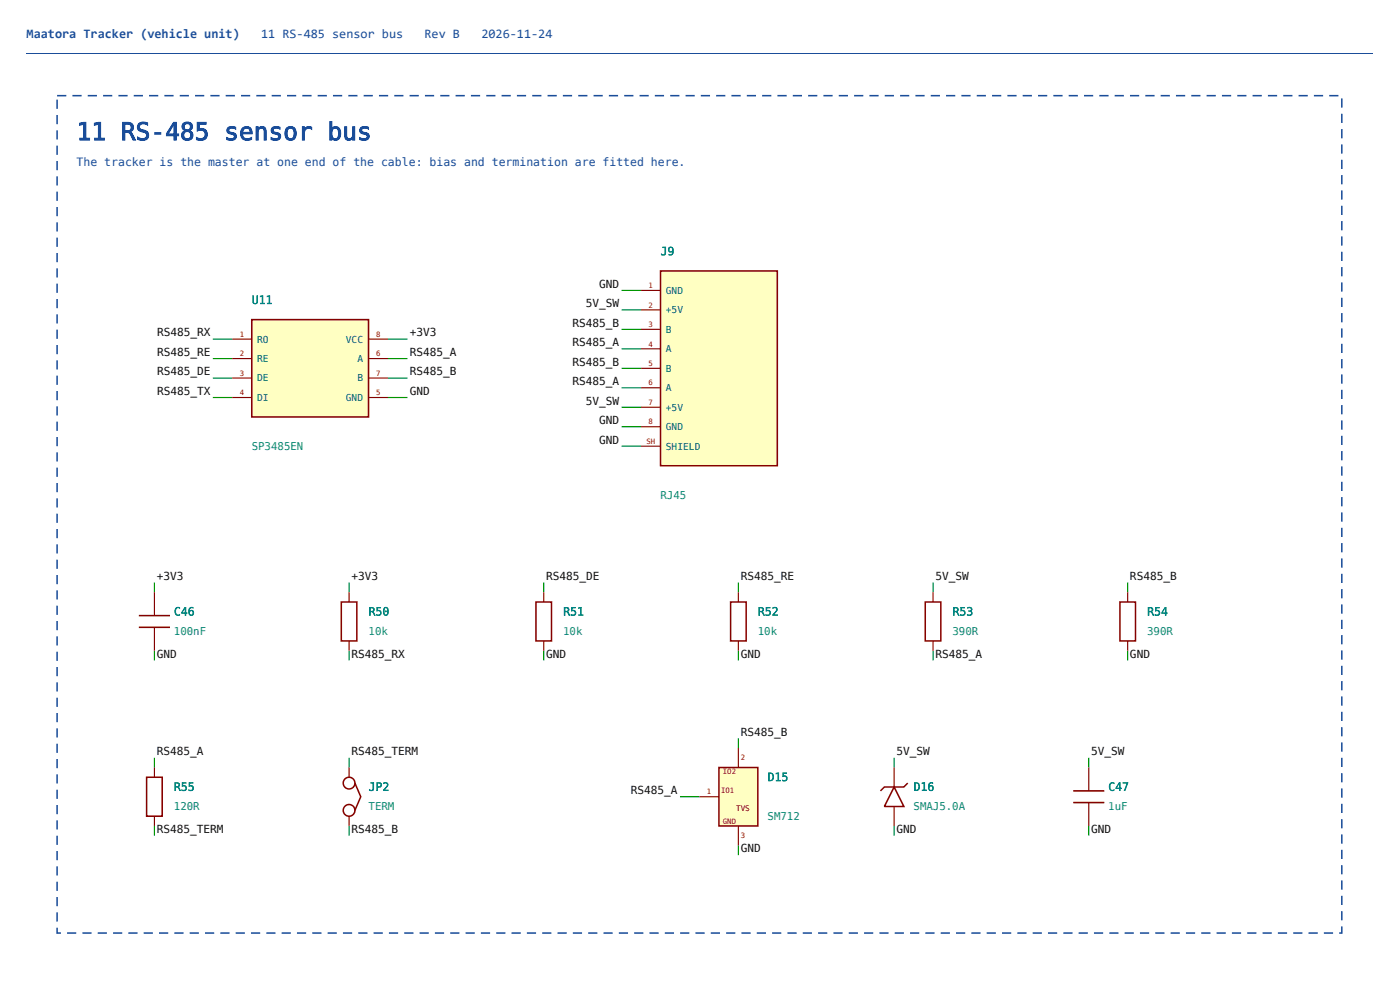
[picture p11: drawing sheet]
<svg xmlns="http://www.w3.org/2000/svg" width="420mm" height="297mm" viewBox="0 0 420 297" stroke-linecap="round" stroke-linejoin="round" font-family="sans-serif">
<path d="M7.9 16h404.1" fill="none" stroke="#1a4d99" stroke-width=".3"/>
<path d="M7.9 19.5h404v269.6h-404z" fill="#fff"/>
<path d="M21.7 28.5h2.8v.4h-2.8zM26.3 28.5h2.8v.4h-2.8zM30.9 28.5h2.8v.4h-2.8zM35.5 28.5h2.8v.4h-2.8zM40.1 28.5h2.8v.4h-2.8zM44.7 28.5h2.8v.4h-2.8zM49.3 28.5h2.8v.4h-2.8zM53.9 28.5h2.8v.4h-2.8zM58.5 28.5h2.8v.4h-2.8zM63.1 28.5h2.8v.4h-2.8zM67.7 28.5h2.8v.4h-2.8zM72.3 28.5h2.8v.4h-2.8zM76.9 28.5h2.8v.4h-2.8zM81.5 28.5h2.8v.4h-2.8zM86.1 28.5h2.8v.4h-2.8zM90.7 28.5h2.8v.4h-2.8zM95.3 28.5h2.8v.4h-2.8zM99.9 28.5h2.8v.4h-2.8zM104.5 28.5h2.8v.4h-2.8zM109.1 28.5h2.8v.4h-2.8zM113.7 28.5h2.8v.4h-2.8zM118.3 28.5h2.8v.4h-2.8zM122.9 28.5h2.8v.4h-2.8zM127.5 28.5h2.8v.4h-2.8zM132.1 28.5h2.8v.4h-2.8zM136.7 28.5h2.8v.4h-2.8zM141.3 28.5h2.8v.4h-2.8zM145.9 28.5h2.8v.4h-2.8zM150.5 28.5h2.8v.4h-2.8zM155.1 28.5h2.8v.4h-2.8zM159.7 28.5h2.8v.4h-2.8zM164.3 28.5h2.8v.4h-2.8zM168.9 28.5h2.8v.4h-2.8zM173.5 28.5h2.8v.4h-2.8zM178.1 28.5h2.8v.4h-2.8zM182.7 28.5h2.8v.4h-2.8zM187.3 28.5h2.8v.4h-2.8zM191.9 28.5h2.8v.4h-2.8zM196.5 28.5h2.8v.4h-2.8zM201.1 28.5h2.8v.4h-2.8zM205.8 28.5h2.7v.4h-2.7zM210.4 28.5h2.7v.4h-2.7zM215 28.5h2.7v.4h-2.7zM219.6 28.5h2.7v.4h-2.7zM224.2 28.5h2.7v.4h-2.7zM228.8 28.5h2.7v.4h-2.7zM233.4 28.5h2.7v.4h-2.7zM238 28.5h2.7v.4h-2.7zM242.6 28.5h2.7v.4h-2.7zM247.2 28.5h2.7v.4h-2.7zM251.8 28.5h2.7v.4h-2.7zM256.4 28.5h2.7v.4h-2.7zM261 28.5h2.7v.4h-2.7zM265.6 28.5h2.7v.4h-2.7zM270.2 28.5h2.7v.4h-2.7zM274.8 28.5h2.7v.4h-2.7zM279.4 28.5h2.7v.4h-2.7zM284 28.5h2.7v.4h-2.7zM288.6 28.5h2.7v.4h-2.7zM293.2 28.5h2.7v.4h-2.7zM297.8 28.5h2.7v.4h-2.7zM302.4 28.5h2.7v.4h-2.7zM307 28.5h2.7v.4h-2.7zM311.6 28.5h2.7v.4h-2.7zM316.2 28.5h2.7v.4h-2.7zM320.8 28.5h2.7v.4h-2.7zM325.4 28.5h2.7v.4h-2.7zM330 28.5h2.7v.4h-2.7zM334.6 28.5h2.7v.4h-2.7zM339.2 28.5h2.7v.4h-2.7zM343.8 28.5h2.7v.4h-2.7zM348.4 28.5h2.7v.4h-2.7zM353 28.5h2.7v.4h-2.7zM357.6 28.5h2.7v.4h-2.7zM362.2 28.5h2.7v.4h-2.7zM366.8 28.5h2.7v.4h-2.7zM371.4 28.5h2.7v.4h-2.7zM376 28.5h2.7v.4h-2.7zM380.6 28.5h2.7v.4h-2.7zM385.2 28.5h2.7v.4h-2.7zM389.8 28.5h2.7v.4h-2.7zM394.4 28.5h2.7v.4h-2.7zM399 28.5h2.7v.4h-2.7zM402.5 29.5h.5v2.8h-.5zM402.5 34.1h.5v2.8h-.5zM402.5 38.7h.5v2.8h-.5zM402.5 43.3h.5v2.8h-.5zM402.5 47.9h.5v2.8h-.5zM402.5 52.5h.5v2.8h-.5zM402.5 57.1h.5v2.8h-.5zM402.5 61.7h.5v2.8h-.5zM402.5 66.3h.5v2.8h-.5zM402.5 70.9h.5v2.8h-.5zM402.5 75.5h.5v2.8h-.5zM402.5 80.1h.5v2.8h-.5zM402.5 84.7h.5v2.8h-.5zM402.5 89.3h.5v2.8h-.5zM402.5 93.9h.5v2.8h-.5zM402.5 98.5h.5v2.8h-.5zM402.5 103.1h.5v2.8h-.5zM402.5 107.7h.5v2.8h-.5zM402.5 112.3h.5v2.8h-.5zM402.5 116.9h.5v2.8h-.5zM402.5 121.5h.5v2.8h-.5zM402.5 126.1h.5v2.8h-.5zM402.5 130.7h.5v2.8h-.5zM402.5 135.3h.5v2.8h-.5zM402.5 139.9h.5v2.8h-.5zM402.5 144.5h.5v2.8h-.5zM402.5 149.1h.5v2.8h-.5zM402.5 153.7h.5v2.8h-.5zM402.5 158.3h.5v2.8h-.5zM402.5 162.9h.5v2.8h-.5zM402.5 167.5h.5v2.8h-.5zM402.5 172.1h.5v2.8h-.5zM402.5 176.7h.5v2.8h-.5zM402.5 181.3h.5v2.8h-.5zM402.5 185.9h.5v2.8h-.5zM402.5 190.5h.5v2.8h-.5zM402.5 195.1h.5v2.8h-.5zM402.5 199.7h.5v2.8h-.5zM402.5 204.3h.5v2.8h-.5zM402.5 208.9h.5v2.8h-.5zM402.5 213.5h.5v2.8h-.5zM402.5 218.1h.5v2.8h-.5zM402.5 222.7h.5v2.8h-.5zM402.5 227.3h.5v2.8h-.5zM402.5 231.9h.5v2.8h-.5zM402.5 236.5h.5v2.8h-.5zM402.5 241.1h.5v2.8h-.5zM402.5 245.7h.5v2.8h-.5zM402.5 250.3h.5v2.8h-.5zM402.5 254.9h.5v2.8h-.5zM402.5 259.5h.5v2.8h-.5zM402.5 264.1h.5v2.8h-.5zM402.5 268.7h.5v2.8h-.5zM402.5 273.3h.5v2.8h-.5zM402.5 277.9h.5v2.3h-1v-.5h.7v.2h-.2zM397.4 279.7h2.7v.5h-2.7zM392.8 279.7h2.7v.5h-2.7zM388.2 279.7h2.7v.5h-2.7zM383.6 279.7h2.7v.5h-2.7zM379 279.7h2.7v.5h-2.7zM374.4 279.7h2.7v.5h-2.7zM369.8 279.7h2.7v.5h-2.7zM365.2 279.7h2.7v.5h-2.7zM360.6 279.7h2.7v.5h-2.7zM356 279.7h2.7v.5h-2.7zM351.3 279.7h2.8v.5h-2.8zM346.7 279.7h2.8v.5h-2.8zM342.1 279.7h2.8v.5h-2.8zM337.5 279.7h2.8v.5h-2.8zM332.9 279.7h2.8v.5h-2.8zM328.3 279.7h2.8v.5h-2.8zM323.7 279.7h2.8v.5h-2.8zM319.1 279.7h2.8v.5h-2.8zM314.5 279.7h2.8v.5h-2.8zM309.9 279.7h2.8v.5h-2.8zM305.3 279.7h2.8v.5h-2.8zM300.7 279.7h2.8v.5h-2.8zM296.1 279.7h2.8v.5h-2.8zM291.5 279.7h2.8v.5h-2.8zM286.9 279.7h2.8v.5h-2.8zM282.3 279.7h2.8v.5h-2.8zM277.7 279.7h2.8v.5h-2.8zM273.1 279.7h2.8v.5h-2.8zM268.5 279.7h2.8v.5h-2.8zM263.9 279.7h2.8v.5h-2.8zM259.3 279.7h2.8v.5h-2.8zM254.7 279.7h2.8v.5h-2.8zM250.1 279.7h2.8v.5h-2.8zM245.5 279.7h2.8v.5h-2.8zM240.9 279.7h2.8v.5h-2.8zM236.3 279.7h2.8v.5h-2.8zM231.7 279.7h2.8v.5h-2.8zM227.1 279.7h2.8v.5h-2.8zM222.5 279.7h2.8v.5h-2.8zM217.9 279.7h2.8v.5h-2.8zM213.3 279.7h2.8v.5h-2.8zM208.7 279.7h2.8v.5h-2.8zM204.1 279.7h2.8v.5h-2.8zM199.5 279.7h2.8v.5h-2.8zM194.9 279.7h2.8v.5h-2.8zM190.3 279.7h2.8v.5h-2.8zM185.7 279.7h2.8v.5h-2.8zM181.1 279.7h2.8v.5h-2.8zM176.5 279.7h2.8v.5h-2.8zM171.9 279.7h2.8v.5h-2.8zM167.3 279.7h2.8v.5h-2.8zM162.7 279.7h2.8v.5h-2.8zM158.1 279.7h2.8v.5h-2.8zM153.5 279.7h2.8v.5h-2.8zM148.9 279.7h2.8v.5h-2.8zM144.3 279.7h2.8v.5h-2.8zM139.7 279.7h2.8v.5h-2.8zM135.1 279.7h2.8v.5h-2.8zM130.5 279.7h2.8v.5h-2.8zM125.9 279.7h2.8v.5h-2.8zM121.3 279.7h2.8v.5h-2.8zM116.7 279.7h2.8v.5h-2.8zM112.1 279.7h2.8v.5h-2.8zM107.5 279.7h2.8v.5h-2.8zM102.9 279.7h2.8v.5h-2.8zM98.3 279.7h2.8v.5h-2.8zM93.7 279.7h2.8v.5h-2.8zM89.1 279.7h2.8v.5h-2.8zM84.5 279.7h2.8v.5h-2.8zM79.9 279.7h2.8v.5h-2.8zM75.3 279.7h2.8v.5h-2.8zM70.7 279.7h2.8v.5h-2.8zM66.1 279.7h2.8v.5h-2.8zM61.5 279.7h2.8v.5h-2.8zM56.9 279.7h2.8v.5h-2.8zM52.3 279.7h2.8v.5h-2.8zM47.7 279.7h2.8v.5h-2.8zM43.1 279.7h2.8v.5h-2.8zM38.5 279.7h2.8v.5h-2.8zM33.9 279.7h2.8v.5h-2.8zM29.3 279.7h2.8v.5h-2.8zM24.7 279.7h2.8v.5h-2.8zM20.1 279.7h2.8v.5h-2.8zM16.9 278.3h.5v1.6h-.3v-.2h1.2v.5h-1.4zM16.9 273.7h.5v2.8h-.5zM16.9 269.1h.5v2.8h-.5zM16.9 264.5h.5v2.8h-.5zM16.9 259.9h.5v2.8h-.5zM16.9 255.3h.5v2.8h-.5zM16.9 250.7h.5v2.8h-.5zM16.9 246.1h.5v2.8h-.5zM16.9 241.5h.5v2.8h-.5zM16.9 236.9h.5v2.8h-.5zM16.9 232.3h.5v2.8h-.5zM16.9 227.7h.5v2.8h-.5zM16.9 223.1h.5v2.8h-.5zM16.9 218.5h.5v2.8h-.5zM16.9 213.9h.5v2.8h-.5zM16.9 209.3h.5v2.8h-.5zM16.9 204.7h.5v2.8h-.5zM16.9 200.1h.5v2.8h-.5zM16.9 195.5h.5v2.8h-.5zM16.9 190.9h.5v2.8h-.5zM16.9 186.3h.5v2.8h-.5zM16.9 181.7h.5v2.8h-.5zM16.9 177.1h.5v2.8h-.5zM16.9 172.5h.5v2.8h-.5zM16.9 167.9h.5v2.8h-.5zM16.9 163.3h.5v2.8h-.5zM16.9 158.7h.5v2.8h-.5zM16.9 154.1h.5v2.8h-.5zM16.9 149.5h.5v2.8h-.5zM16.9 144.9h.5v2.8h-.5zM16.9 140.3h.5v2.8h-.5zM16.9 135.7h.5v2.8h-.5zM16.9 131.1h.5v2.8h-.5zM16.9 126.5h.5v2.8h-.5zM16.9 121.9h.5v2.8h-.5zM16.9 117.3h.5v2.8h-.5zM16.9 112.7h.5v2.8h-.5zM16.9 108.1h.5v2.8h-.5zM16.9 103.5h.5v2.8h-.5zM16.9 98.9h.5v2.8h-.5zM16.9 94.3h.5v2.8h-.5zM16.9 89.7h.5v2.8h-.5zM16.9 85.1h.5v2.8h-.5zM16.9 80.5h.5v2.8h-.5zM16.9 75.9h.5v2.8h-.5zM16.9 71.3h.5v2.8h-.5zM16.9 66.7h.5v2.8h-.5zM16.9 62.1h.5v2.8h-.5zM16.9 57.5h.5v2.8h-.5zM16.9 52.9h.5v2.8h-.5zM16.9 48.3h.5v2.8h-.5zM16.9 43.7h.5v2.8h-.5zM16.9 39.1h.5v2.8h-.5zM16.9 34.5h.5v2.8h-.5zM16.9 29.9h.5v2.8h-.5zM17.1 28.5h2.8v.4h-2.8z" fill="#1a4d99"/>
<g fill="none" stroke="#009600" stroke-width=".35">
<path d="M186.6 87.1h5.8M186.6 93h5.8M186.6 98.8h5.8M63.9 101.7h5.8M63.9 107.6h5.8M63.9 113.4h5.8M63.9 119.3h5.8M116.5 101.7h5.8M116.5 107.6h5.8M116.5 113.4h5.8M116.5 119.3h5.8M186.6 104.7h5.8"/>
<path d="M186.6 110.5h5.8M186.6 116.3h5.8M186.6 122.2h5.8M186.6 128h5.8M186.6 133.9h5.8M46.4 174.8v2.9M104.8 174.8v2.9M163.2 174.8v2.9M221.6 174.8v2.9M280 174.8v2.9M338.5 174.8v2.9M46.4 195.2v2.9"/>
<path d="M104.8 195.2v2.9M163.2 195.2v2.9M221.6 195.2v2.9M280 195.2v2.9M338.5 195.2v2.9M46.4 227.3v3M104.8 227.3v3M204.1 239h5.8M221.6 221.5v2.9M268.4 227.3v3M326.8 227.3v3M46.4 247.8v2.9"/>
<path d="M104.8 247.8v2.9M221.6 253.6v3M268.4 247.8v2.9M326.8 247.8v2.9"/>
</g>
<path d="M75.6 95.9h35v29.2h-35z" fill="#ffffc2"/>
<path d="M75.6 95.9h35v29.2h-35z" fill="none" stroke="#840000" stroke-width=".46"/>
<path d="M69.7 101.7h5.9M69.7 107.6h5.9M69.7 113.4h5.9M69.7 119.3h5.9M110.6 101.7h5.9M110.6 107.6h5.9M110.6 113.4h5.9M110.6 119.3h5.9" fill="none" stroke="#840000" stroke-width=".35"/>
<path d="M198.3 81.3h35v58.4h-35z" fill="#ffffc2"/>
<g fill="none" stroke="#840000" stroke-width=".46">
<path d="M198.3 81.3h35v58.4h-35zM41.7 184.7h9.3M41.7 188.2h9.3M102.4 180.6h4.7v11.7h-4.7zM160.9 180.6h4.6v11.7h-4.6zM219.3 180.6h4.7v11.7h-4.7zM277.7 180.6h4.7v11.7h-4.7zM336.1 180.6h4.7v11.7h-4.7zM44 233.2h4.7v11.7h-4.7zM106.5 234.9l1.8 4.1-1.8 4.1"/>
<circle cx="104.8" cy="234.9" r="1.75"/>
<circle cx="104.8" cy="243.1" r="1.75"/>
</g>
<g fill="none" stroke="#840000" stroke-width=".35">
<path d="M192.4 87.1h5.9M192.4 93h5.9M192.4 98.8h5.9M192.4 104.7h5.9M192.4 110.5h5.9M192.4 116.3h5.9M192.4 122.2h5.9M192.4 128h5.9M192.4 133.9h5.9M46.4 177.7v7M104.8 177.7v2.9M163.2 177.7v2.9"/>
<path d="M221.6 177.7v2.9M280 177.7v2.9M338.5 177.7v2.9M46.4 188.2v7M104.8 192.3v2.9M163.2 192.3v2.9M221.6 192.3v2.9M280 192.3v2.9M338.5 192.3v2.9M46.4 230.3v2.9M104.8 230.3v2.9M46.4 244.9v2.9"/>
<path d="M104.8 244.9v2.9"/>
</g>
<path d="M215.8 230.3h11.7v17.5h-11.7z" fill="#ffffc2"/>
<path d="M215.8 230.3h11.7v17.5h-11.7zM268.4 236.1l2.9 5.8h-5.9zM272.5 234.9l-1.2 1.2h-5.9l-1.1 1.2M322.1 237.3h9.4M322.1 240.8h9.4" fill="none" stroke="#840000" stroke-width=".46"/>
<path d="M209.9 239h5.9M221.6 224.4v5.9M268.4 230.3v5.8M326.8 230.3v7M221.6 247.8v5.8M268.4 241.9v5.9M326.8 240.8v7" fill="none" stroke="#840000" stroke-width=".35"/>
<text font-size="7.4" fill="#1a4d99" x="23" y="42">11 RS-485 sensor bus</text>
<g font-size="3.9" fill="#1a4d99">
<text x="8" y="11.4">Maatora Tracker (vehicle unit)</text>
<text x="78.4" y="11.4">11 RS-485 sensor bus</text>
<text x="127.4" y="11.4">Rev B</text>
<text x="144.5" y="11.4">2026-11-24</text>
</g>
<text font-size="3.5" fill="#1a4d99" x="23" y="49.9">The tracker is the master at one end of the cable: bias and termination are fitted here.</text>
<g font-size="3.5" fill="#008484">
<text x="198.3" y="76.6">J9</text>
<text x="75.6" y="91.2">U11</text>
<text x="52.2" y="184.7">C46</text>
<text x="110.6" y="184.7">R50</text>
<text x="169" y="184.7">R51</text>
<text x="227.5" y="184.7">R52</text>
<text x="285.9" y="184.7">R53</text>
<text x="344.3" y="184.7">R54</text>
<text x="52.2" y="237.3">R55</text>
<text x="110.6" y="237.3">JP2</text>
<text x="230.4" y="234.3">D15</text>
<text x="274.2" y="237.3">D16</text>
<text x="332.6" y="237.3">C47</text>
</g>
<g font-size="3.3" fill="#0f0f0f">
<text x="179.9" y="86.3">GND</text>
<text x="175.8" y="92.2">5V_SW</text>
<text x="47.1" y="100.9">RS485_RX</text>
<text x="123" y="100.9">+3V3</text>
<text x="171.8" y="98">RS485_B</text>
<text x="47.1" y="106.8">RS485_RE</text>
<text x="123" y="106.8">RS485_A</text>
<text x="171.8" y="103.8">RS485_A</text>
<text x="47.1" y="112.6">RS485_DE</text>
<text x="123" y="112.6">RS485_B</text>
<text x="171.8" y="109.7">RS485_B</text>
<text x="47.1" y="118.5">RS485_TX</text>
<text x="123" y="118.5">GND</text>
<text x="171.8" y="115.5">RS485_A</text>
<text x="175.8" y="121.4">5V_SW</text>
<text x="179.9" y="127.2">GND</text>
<text x="179.9" y="133.1">GND</text>
<text x="47" y="174">+3V3</text>
<text x="105.5" y="174">+3V3</text>
<text x="163.9" y="174">RS485_DE</text>
<text x="222.3" y="174">RS485_RE</text>
<text x="280.7" y="174">5V_SW</text>
<text x="339.2" y="174">RS485_B</text>
<text x="47" y="197.3">GND</text>
<text x="105.5" y="197.3">RS485_RX</text>
<text x="163.9" y="197.3">GND</text>
<text x="222.3" y="197.3">GND</text>
<text x="280.7" y="197.3">RS485_A</text>
<text x="339.2" y="197.3">GND</text>
<text x="222.3" y="220.7">RS485_B</text>
<text x="47" y="226.5">RS485_A</text>
<text x="105.5" y="226.5">RS485_TERM</text>
<text x="269" y="226.5">5V_SW</text>
<text x="327.5" y="226.5">5V_SW</text>
<text x="189.3" y="238.2">RS485_A</text>
<text x="47" y="249.9">RS485_TERM</text>
<text x="105.5" y="249.9">RS485_B</text>
<text x="269" y="249.9">GND</text>
<text x="327.5" y="249.9">GND</text>
<text x="222.3" y="255.7">GND</text>
</g>
<g font-size="3.2" fill="#008484">
<text x="75.6" y="135">SP3485EN</text>
<text x="198.3" y="149.6">RJ45</text>
<text x="52.2" y="190.5">100nF</text>
<text x="110.6" y="190.5">10k</text>
<text x="169" y="190.5">10k</text>
<text x="227.5" y="190.5">10k</text>
<text x="285.9" y="190.5">390R</text>
<text x="344.3" y="190.5">390R</text>
<text x="52.2" y="243.1">120R</text>
<text x="110.6" y="243.1">TERM</text>
<text x="274.2" y="243.1">SMAJ5.0A</text>
<text x="332.6" y="243.1">1uF</text>
<text x="230.4" y="246">SM712</text>
</g>
<g font-size="2.9" fill="#006464">
<text x="199.9" y="88.2">GND</text>
<text x="199.9" y="94">+5V</text>
<text x="199.9" y="99.8">B</text>
<text x="77.2" y="102.8">RO</text>
<text x="103.8" y="102.8">VCC</text>
<text x="199.9" y="105.7">A</text>
<text x="77.2" y="108.6">RE</text>
<text x="107.3" y="108.6">A</text>
<text x="199.9" y="111.5">B</text>
<text x="77.2" y="114.4">DE</text>
<text x="107.3" y="114.4">B</text>
<text x="199.9" y="117.4">A</text>
<text x="77.2" y="120.3">DI</text>
<text x="103.8" y="120.3">GND</text>
<text x="199.9" y="123.2">+5V</text>
<text x="199.9" y="129.1">GND</text>
<text x="199.9" y="134.9">SHIELD</text>
</g>
<text font-size="2.3" fill="#840000" x="220.9" y="243.3">TVS</text>
<g font-size="2.2" fill="#a90000">
<text x="194.7" y="86.4">1</text>
<text x="194.7" y="92.3">2</text>
<text x="72" y="101">1</text>
<text x="112.9" y="101">8</text>
<text x="194.7" y="98.1">3</text>
<text x="72" y="106.9">2</text>
<text x="112.9" y="106.9">6</text>
<text x="194.7" y="104">4</text>
<text x="72" y="112.7">3</text>
<text x="112.9" y="112.7">7</text>
<text x="194.7" y="109.8">5</text>
<text x="72" y="118.6">4</text>
<text x="112.9" y="118.6">5</text>
<text x="194.7" y="115.6">6</text>
<text x="194.7" y="121.5">7</text>
<text x="194.7" y="127.3">8</text>
<text x="194" y="133.2">SH</text>
<text x="217" y="232.3">IO2</text>
<text x="222.3" y="228">2</text>
<text x="212.2" y="238.3">1</text>
<text x="216.5" y="237.9">IO1</text>
<text x="217" y="247.1">GND</text>
<text x="222.3" y="251.4">3</text>
</g>
</svg>
